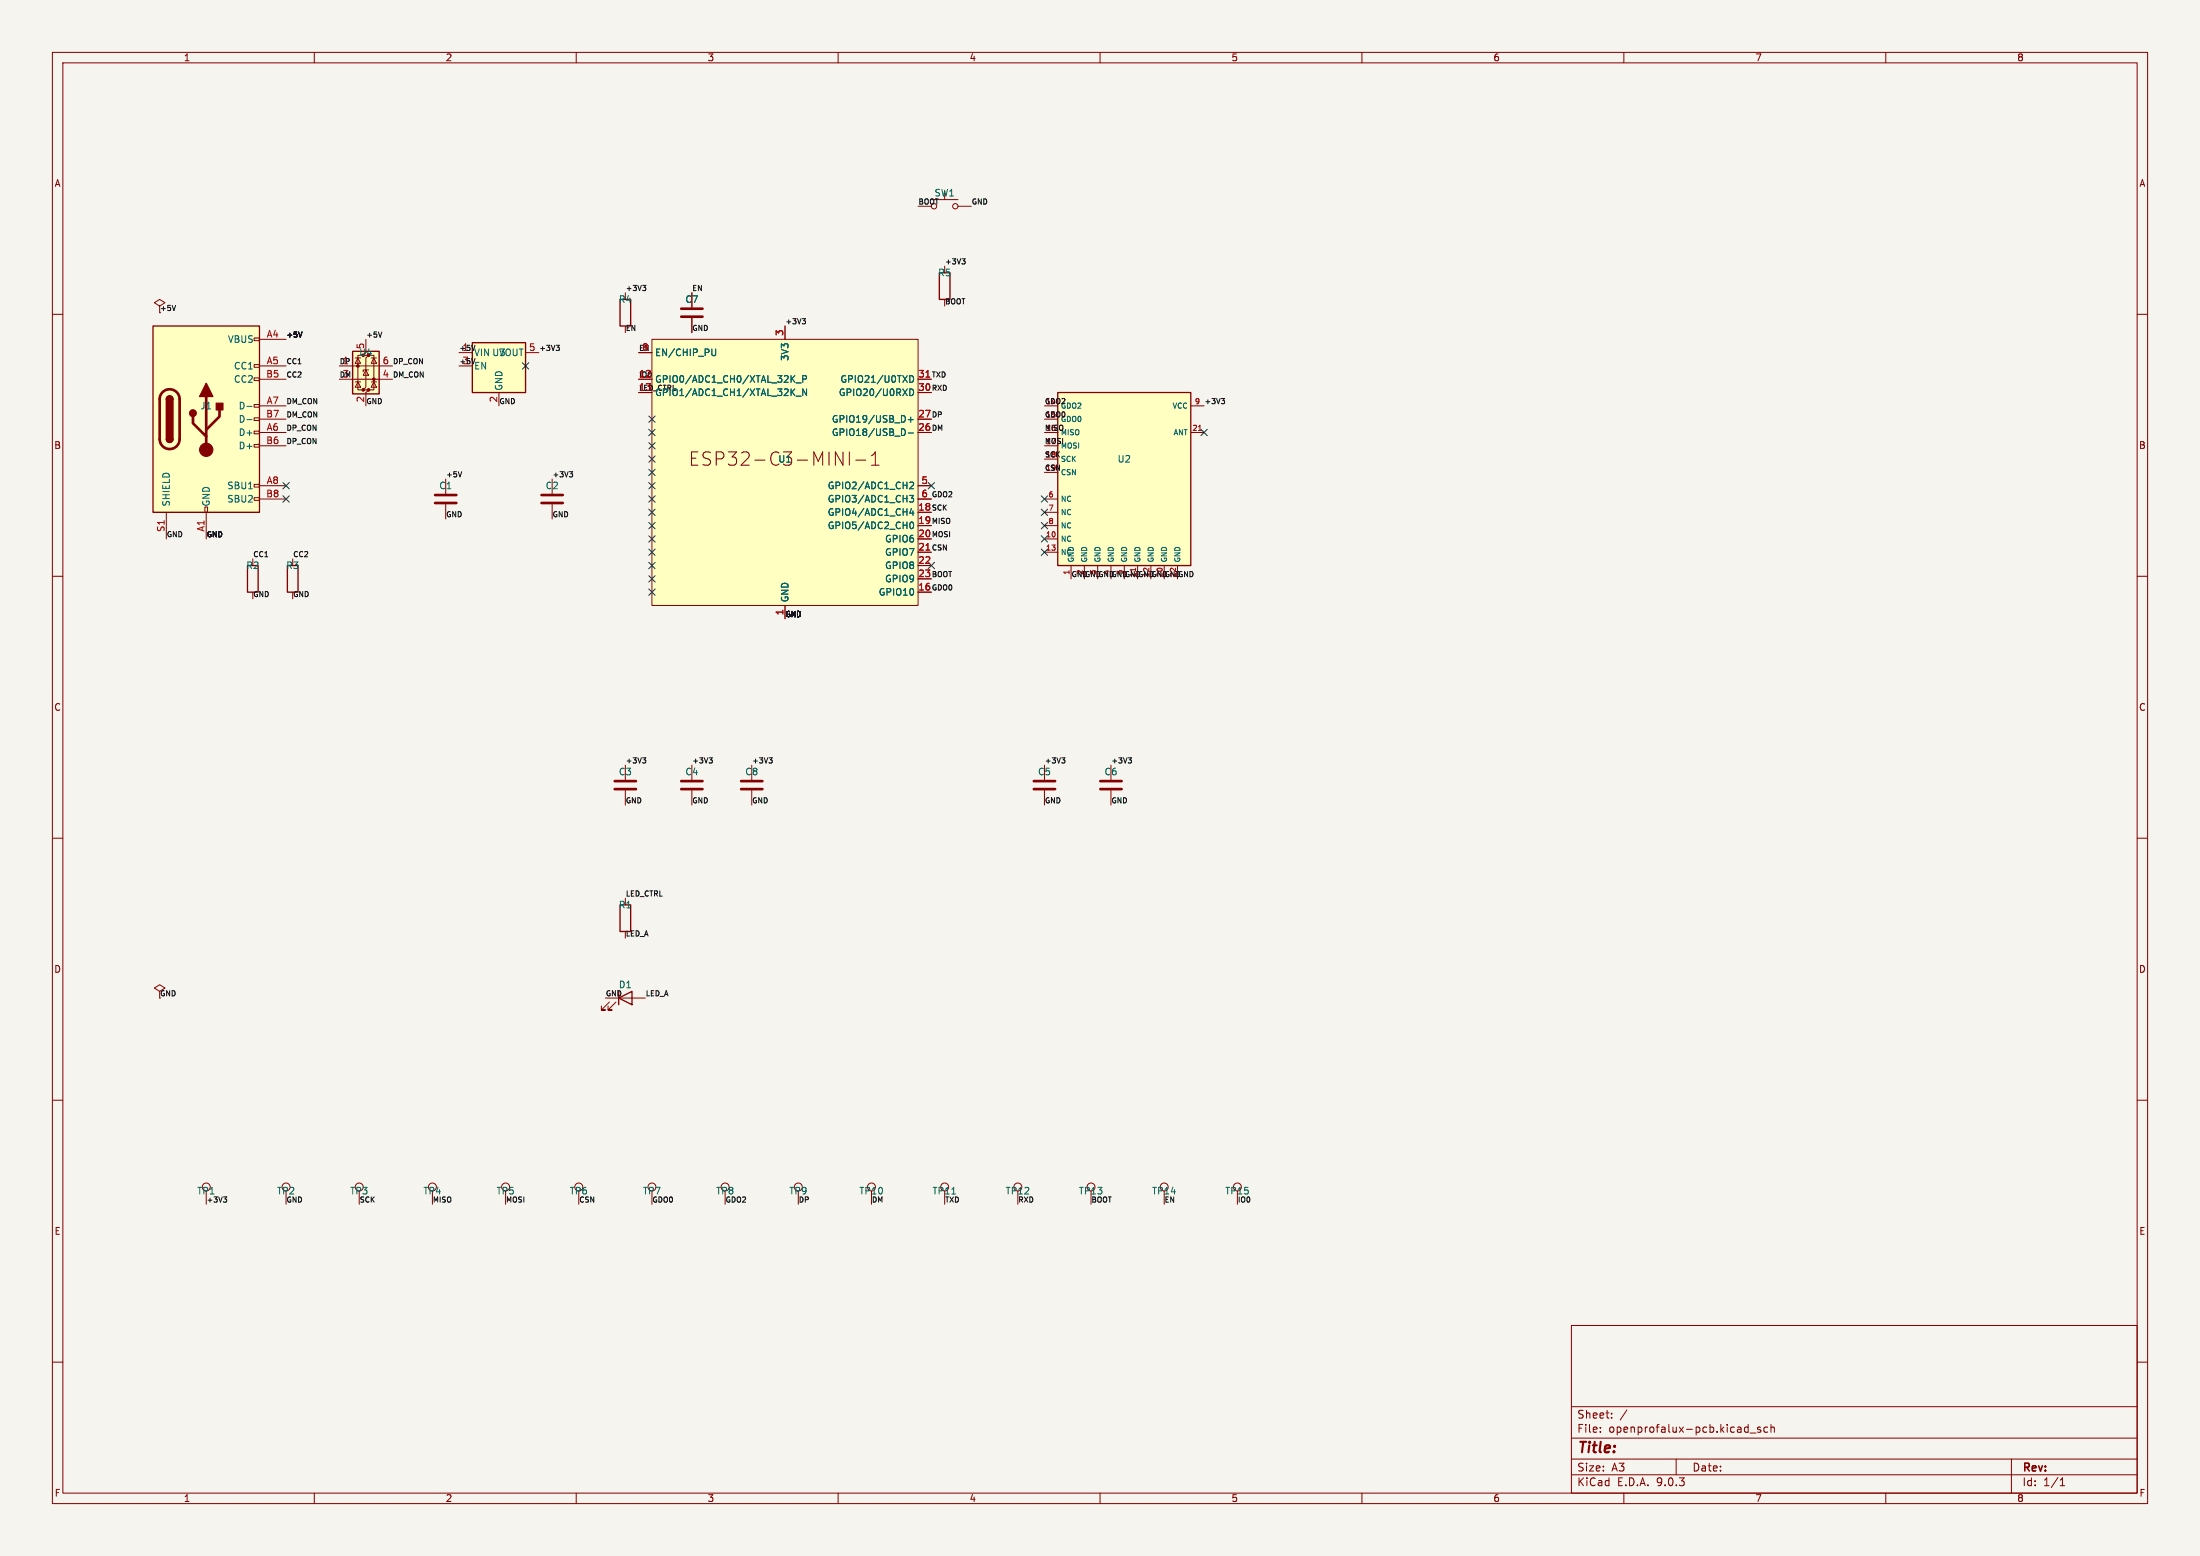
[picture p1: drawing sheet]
<svg xmlns="http://www.w3.org/2000/svg" width="420mm" height="297mm" viewBox="0 0 420 297" stroke-linecap="round" stroke-linejoin="round" font-family="sans-serif">
<path d="M0 0h420v297h-420z" fill="#f5f4ef" stroke="#f5f4ef" stroke-width=".19"/>
<g fill="none" stroke="#840000" stroke-width=".19">
<path d="M10 10h400v277h-400zM12 12h396v273h-396zM60 10v2M110 10v2M160 10v2M210 10v2M260 10v2M310 10v2M360 10v2M10 60h2M408 60h2M10 110h2"/>
<path d="M408 110h2M10 160h2M408 160h2M10 210h2M408 210h2M300 253h108v32h-108zM10 260h2M300 278.5h108M300 274.5h108M300 268.5h108M305.5 273.2v.2M305.5 272.5v.1"/>
<path d="M307.7 270.5v.2M307.7 269.8v.1M310.6 269.1l-1.3 1.9M320 278.5v3M333.6 272.4l.1 .1M333.7 271.9v1.5M333.7 273.3l-.1 .1M334.1 273.5h1.1M336.1 272.5l-.4-.1-.2 .2 .1 .2 .5 .2v.3h-.6M337.4 272.5l-.4-.1-.3 .3 .2 .6h.5M338.1 272.5l.2-.1 .4 .1v.9M338.1 271.9v1.5"/>
<path d="M384 278.5v6.5M408 260h2M60 285v2M110 285v2M160 285v2M210 285v2M260 285v2M300 281.5h108M310 285v2M360 285v2M393.3 283.6h.9M393.3 282.5l.4-.4v1.5"/>
</g>
<path d="M201.9 74.9h25.4v33.1h-25.4z" fill="#ffffc2"/>
<path d="M201.9 74.9h25.4v33.1h-25.4zM47.2 108h2.1v5h-2.1zM54.9 108h2v5h-2zM118.4 172.7h2v5.1h-2zM118.1 190.5l2.5-1.3v2.6zM118.1 189.2v2.6" fill="none" stroke="#840000" stroke-width=".25"/>
<g fill="none" stroke="#840000" stroke-width=".19">
<path d="M30.5 58.4l1-.6-1-.6-1 .6 1 .6v1.3M199.4 77.5h2.5M227.3 77.5h2.6M85.1 91.4v2.8M85.1 96.3v2.8M199.4 80h2.5M199.4 82.6h2.5M199.4 85.1h2.5M199.4 87.6h2.5M199.4 90.2h2.5M199.4 95.3h2.5M199.4 97.8h2.5"/>
<path d="M227.3 82.6h2.6M48.3 106.7v1.3M55.9 106.7v1.3M199.4 100.3h2.5M199.4 102.9h2.5M199.4 105.4h2.5M204.5 108v2.5M207 108v2.5M209.5 108v2.5M212.1 108v2.5M214.6 108v2.5M217.2 108v2.5"/>
<path d="M219.7 108v2.5M222.2 108v2.5M224.8 108v2.5M119.4 146.1v2.7M119.4 150.9v2.8M132.1 146.1v2.7M132.1 150.9v2.8M143.5 146.1v2.7M143.5 150.9v2.8M199.4 146.1v2.7M199.4 150.9v2.8M119.4 171.5v1.2"/>
<path d="M30.5 189.2l1-.6-1-.6-1 .6 1 .6v1.3M115.6 190.5h7.6M116.3 191.3l-1.5 1.5h.8h-.8v-.8M117.6 191.3l-1.5 1.5h.7h-.7v-.8M39.4 227.3v2.6M54.6 227.3v2.6M68.6 227.3v2.6M82.5 227.3v2.6M96.5 227.3v2.6"/>
<circle cx="39.4" cy="226.6" r=".76"/>
<circle cx="54.6" cy="226.6" r=".76"/>
<circle cx="68.6" cy="226.6" r=".76"/>
<circle cx="82.5" cy="226.6" r=".76"/>
<circle cx="96.5" cy="226.6" r=".76"/>
</g>
<path d="M228.8 82.2h.6M216.8 108.5v.5" fill="none" stroke="#a90000" stroke-width=".19"/>
<path d="M83.1 94.5h4M83.1 96h4M117.3 149.1h4.1M117.3 150.6h4.1M130 149.1h4.1M130 150.6h4.1M141.5 149.1h4M141.5 150.6h4M197.4 149.1h4M197.4 150.6h4" fill="none" stroke="#840000" stroke-width=".51"/>
<path d="M29.2 62.2h20.3v35.6h-20.3z" fill="#ffffc2"/>
<g fill="none" stroke="#840000" stroke-width=".19">
<path d="M48.5 64.5h1v.5h-1zM48.5 69.6h1v.5h-1zM48.5 72.1h1v.5h-1zM48.5 77.2h1v.5h-1zM48.5 79.8h1v.5h-1zM49.5 64.8h5.1M49.5 69.9h5.1M49.5 72.4h5.1M49.5 77.5h5.1M31.7 97.8v5.1M39.1 96.8h.5v1h-.5zM39.4 97.8v5.1"/>
<path d="M48.5 82.3h1v.5h-1zM48.5 84.8h1v.5h-1zM48.5 92.5h1v.5h-1zM48.5 95h1v.5h-1zM49.5 80h5.1M49.5 82.6h5.1M49.5 85.1h5.1M49.5 92.7h5.1M49.5 95.3h5.1M110.5 227.3v2.6M124.5 227.3v2.6"/>
<circle cx="110.5" cy="226.6" r=".76"/>
<circle cx="124.5" cy="226.6" r=".76"/>
</g>
<path d="M29.2 62.2h20.3v35.6h-20.3zM31.7 76.2a.64 .64 0 0 1 .7-.6 .64 .64 0 0 1 .6 .6M31.7 83.8a.64 .64 0 0 0 .7 .7 .64 .64 0 0 0 .6-.7" fill="none" stroke="#840000" stroke-width=".25"/>
<path d="M31 74.9a1.9 1.9 0 0 1 2.1-.5 1.9 1.9 0 0 1 1.2 1.8v7.6a1.91 1.91 0 0 1-1.9 1.9 1.91 1.91 0 0 1-1.9-1.9v-7.7l.2-.7zM36.8 79.5v1.3l2.6 2.5M39.4 75.7v10.2M41.9 78.2v1.3l-2.5 2.5" fill="none" stroke="#840000" stroke-width=".51"/>
<g fill="#840000" stroke="#840000" stroke-width=".25">
<path d="M31.7 76.2h1.3v7.6h-1.3z"/>
<path d="M31.9 75.8a.64 .64 0 0 1 .7-.2 .64 .64 0 0 1 .4 .6h-1.3z"/>
<path d="M31.7 83.8h1.3a.64 .64 0 0 1-.6 .7 .64 .64 0 0 1-.7-.7z"/>
<path d="M39.4 73.2l1.2 2.5h-2.5z"/>
<path d="M41.3 77h1.2v1.2h-1.2z"/>
<circle cx="36.8" cy="78.9" r=".63"/>
</g>
<circle cx="39.4" cy="85.9" r="1.27" fill="#840000" stroke="#840000" stroke-width=".19"/>
<path d="M47.1 77.6h1M47.1 80.1h1" fill="none" stroke="#006464" stroke-width=".19"/>
<path d="M124.5 64.8h50.8v50.8h-50.8z" fill="#ffffc2"/>
<g fill="none" stroke="#840000" stroke-width=".19">
<path d="M175.3 39.4h2.5M177.8 38.1h5.1M182.9 39.4h2.5M119.4 55.9v1.3M132.1 55.9v2.8M121.9 67.3h2.6M121.9 72.4h2.6M121.9 74.9h2.6M124.5 64.8h50.8v50.8h-50.8zM132.1 60.7v2.8M149.9 62.2v2.6M175.3 72.4h2.5"/>
<path d="M175.3 74.9h2.5M159.5 86.3l1.4 2.5v-2.5M162.1 86.3v2.5M163.3 87.8h2M166.4 88.8h1.4M166.4 87l.7-.7v2.5M175.3 80h2.5M175.3 82.6h2.5M175.3 92.7h2.5M175.3 95.3h2.5M175.3 97.8h2.5M149.9 115.6v2.5"/>
<path d="M175.3 100.3h2.5M175.3 102.9h2.5M175.3 105.4h2.5M175.3 108h2.5M175.3 110.5h2.5M175.3 113h2.5M138.4 227.3v2.6M152.4 227.3v2.6M166.4 227.3v2.6M180.3 227.3v2.6"/>
<circle cx="178.3" cy="39.4" r=".51"/>
<circle cx="182.4" cy="39.4" r=".51"/>
<circle cx="138.4" cy="226.6" r=".76"/>
<circle cx="152.4" cy="226.6" r=".76"/>
<circle cx="166.4" cy="226.6" r=".76"/>
<circle cx="180.3" cy="226.6" r=".76"/>
</g>
<g fill="none" stroke="#006464" stroke-width=".19">
<path d="M136.6 66.6v1.2l-.2 .1-.4-.1M152 73.1h.9M152 75.6h.9M153.2 72.4l.7-.1 .1-.2-.1-.3-.7-.1v1.3M154 74.2v1.3l-.8-1.3v1.3M173.7 71.7a.64 .64 0 0 1 .7 .6 .64 .64 0 0 1-.7 .7zM173.7 74.2a.64 .64 0 0 1 .7 .7 .64 .64 0 0 1-.7 .6zM173.9 79.6v1M172.6 81.9l.2 .5-.2 .7M173.4 80.1h.9M173.4 82.6h.9M173.6 94.6h.8l-.4 .4 .3 .2v.5l-.1 .1-.6-.1"/>
<path d="M173.7 92.1l.5-.1 .2 .4-.8 .9h.8M173.8 99.8l.2-.2a.68 .68 0 0 1 .4 .7 .68 .68 0 0 1-.4 .6l-.3-.5zM174 97l-.3 .9h.8M174.3 97.5v.9M181.7 227.9h.7"/>
</g>
<path d="M176.8 72h.7M176.8 105h.7" fill="none" stroke="#a90000" stroke-width=".19"/>
<path d="M118.4 57.2h2v5h-2z" fill="none" stroke="#840000" stroke-width=".25"/>
<path d="M130 58.9h4.1M130 60.5h4.1" fill="none" stroke="#840000" stroke-width=".51"/>
<path d="M90.2 65.4h10.1v9.5h-10.1z" fill="#ffffc2"/>
<path d="M179.3 52.1h2.1v5.1h-2.1zM90.2 65.4h10.1v9.5h-10.1z" fill="none" stroke="#840000" stroke-width=".25"/>
<g fill="none" stroke="#840000" stroke-width=".19">
<path d="M180.3 50.8v1.3M87.6 67.3h2.6M87.6 69.9h2.6M95.2 74.9v2.6M100.3 67.3h2.6M212.1 146.1v2.7M212.1 150.9v2.8M194.3 227.3v2.6M208.3 227.3v2.6M222.2 227.3v2.6M236.2 227.3v2.6"/>
<circle cx="194.3" cy="226.6" r=".76"/>
<circle cx="208.3" cy="226.6" r=".76"/>
<circle cx="222.2" cy="226.6" r=".76"/>
<circle cx="236.2" cy="226.6" r=".76"/>
</g>
<path d="M210.1 149.1h4M210.1 150.6h4" fill="none" stroke="#840000" stroke-width=".51"/>
<path d="M67.3 67.1h5.1v8.1h-5.1z" fill="#ffffc2"/>
<g fill="#840000" stroke="#840000" stroke-width=".19">
<circle cx="68.3" cy="69.8" r=".25"/>
<circle cx="69.3" cy="74.4" r=".25"/>
<circle cx="70.4" cy="74.4" r=".25"/>
<circle cx="71.4" cy="72.4" r=".25"/>
</g>
<g fill="none" stroke="#840000" stroke-width=".19">
<path d="M132.1 55.9v2.8M64.8 69.9h10.1M64.8 72.4h10.1M67.8 72.9h1M67.8 68.3h1M68.3 68.3l.5 1h-1zM68.3 72.9l.5 1h-1zM69.3 67.8h-1v6.6h1M69.8 64.8v2.5l-.5 .5h1.1l-.6 .5v5.6l-.5 .5h1.1l-.6 .5v2.6M69.8 70.6l.6 1h-1.1zM70.4 70.6h-1.1v.4M70.4 67.8h1v6.6h-1"/>
<path d="M70.9 72.9h1M70.9 68.3h1M71.4 68.3l.5 1h-1zM71.4 72.9l.5 1h-1zM121.9 72.4h2.6M121.9 67.3h2.6M121.9 74.9h2.6M132.1 60.7v2.8M149.9 62.2v2.6M175.3 72.4h2.5M175.3 74.9h2.5M105.4 91.4v2.8"/>
<path d="M105.4 96.3v2.8M175.3 80h2.5M175.3 82.6h2.5M175.3 92.7h2.5M175.3 95.3h2.5M175.3 97.8h2.5M149.9 115.6v2.5M175.3 100.3h2.5M175.3 102.9h2.5M175.3 105.4h2.5M175.3 108h2.5M175.3 110.5h2.5"/>
<path d="M175.3 113h2.5"/>
</g>
<path d="M67.3 67.1h5.1v8.1h-5.1z" fill="none" stroke="#840000" stroke-width=".25"/>
<path d="M103.4 94.5h4M103.4 96h4" fill="none" stroke="#840000" stroke-width=".51"/>
<g fill="none" stroke="#0f0f0f" stroke-width=".19">
<path d="M33.5 58.3l-.3 1M122.7 54.5h.6l-.3 .4M123.1 54.9l.2 .1v.3l-.2 .2M183.6 49.4h.6l-.3 .4M184.1 49.8l.1 .2v.2l-.1 .2M57.7 63.4l-.4 1M72.9 63.4l-.3 1M90 68.4l.3 1 .4-1M90.7 65.9l-.4 1M106.2 65.9h.6l-.4 .4M106.6 66.3l.2 .2v.2l-.2 .2M153.2 60.8h.6l-.4 .4"/>
<path d="M153.6 61.2l.2 .2v.2l-.2 .2M233.2 76.1h.6l-.4 .3M233.6 76.4l.2 .2v.3l-.2 .2M88.1 90l-.3 1M108.7 90h.6l-.3 .4M109.1 90.4l.2 .2v.2l-.2 .2M122.7 144.6h.6l-.3 .4M123.1 145l.2 .2v.3l-.2 .1M135.4 144.6h.6l-.3 .4M135.8 145l.2 .2v.3l-.2 .1M146.8 144.6h.6l-.3 .4M147.2 145l.2 .2v.3l-.2 .1"/>
<path d="M202.7 144.6h.6l-.3 .4M203.1 145l.2 .2v.3l-.2 .1M215.4 144.6h.6l-.3 .4M215.8 145l.2 .2v.3l-.2 .1M42.7 228.5h.6l-.4 .3M43.1 228.8l.2 .2v.3l-.2 .2"/>
</g>
<g fill="none" stroke="#000084" stroke-width=".19">
<path d="M99.7 69.2l1.2 1.3M100.9 69.2l-1.2 1.3M123.9 79.4l1.2 1.2M125.1 79.4l-1.2 1.2M54 92.1l1.2 1.2M54 94.6l1.2 1.3M55.2 92.1l-1.2 1.2M55.2 94.6l-1.2 1.3M123.9 81.9l1.2 1.3M123.9 84.5l1.2 1.2M123.9 94.6l1.2 1.3M123.9 89.6l1.2 1.2"/>
<path d="M123.9 92.1l1.2 1.2M123.9 97.2l1.2 1.2M123.9 99.7l1.2 1.2M123.9 87l1.2 1.2M125.1 81.9l-1.2 1.3M125.1 84.5l-1.2 1.2M125.1 94.6l-1.2 1.3M125.1 89.6l-1.2 1.2M125.1 92.1l-1.2 1.2M125.1 97.2l-1.2 1.2M125.1 99.7l-1.2 1.2M125.1 87l-1.2 1.2"/>
<path d="M177.2 92.1l1.2 1.2M178.4 92.1l-1.2 1.2M198.8 99.7l1.2 1.2M198.8 97.2l1.2 1.2M198.8 94.6l1.2 1.3M200 99.7l-1.2 1.2M200 97.2l-1.2 1.2M200 94.6l-1.2 1.3M229.3 81.9l1.2 1.3M230.5 81.9l-1.2 1.3M123.9 102.3l1.2 1.2M123.9 104.8l1.2 1.2"/>
<path d="M123.9 107.3l1.2 1.3M123.9 109.9l1.2 1.2M123.9 112.4l1.2 1.2M125.1 102.3l-1.2 1.2M125.1 104.8l-1.2 1.2M125.1 107.3l-1.2 1.3M125.1 109.9l-1.2 1.2M125.1 112.4l-1.2 1.2M177.2 107.3l1.2 1.3M178.4 107.3l-1.2 1.3M198.8 102.3l1.2 1.2M198.8 104.8l1.2 1.2"/>
<path d="M200 102.3l-1.2 1.2M200 104.8l-1.2 1.2"/>
</g>
<g fill="none" stroke="#006464" stroke-width=".19">
<path d="M136.6 66.6v1.2l-.2 .1-.4-.1M152 73.1h.9M152 75.6h.9M153.2 72.4l.7-.1 .1-.2-.1-.3-.7-.1v1.3M154 74.2v1.3l-.8-1.3v1.3M173.7 71.7a.64 .64 0 0 1 .7 .6 .64 .64 0 0 1-.7 .7zM173.7 74.2a.64 .64 0 0 1 .7 .7 .64 .64 0 0 1-.7 .6zM173.9 79.6v1M172.6 81.9l.2 .5-.2 .7M173.4 80.1h.9M173.4 82.6h.9M173.6 94.6h.8l-.4 .4 .3 .2v.5l-.1 .1-.6-.1"/>
<path d="M173.7 92.1l.5-.1 .2 .4-.8 .9h.8M173.8 99.8l.2-.2a.68 .68 0 0 1 .4 .7 .68 .68 0 0 1-.4 .6l-.3-.5zM174 97l-.3 .9h.8M174.3 97.5v.9"/>
</g>
<path d="M176.8 72h.7M176.8 105h.7" fill="none" stroke="#a90000" stroke-width=".19"/>
<text font-size="3.5" fill="#840000" x="131.4" y="89.1">ESP32-C3-MINI-1</text>
<text font-size="2.8" fill="#840000" x="301" y="277.9">Title:</text>
<g font-size="2.1" fill="#840000">
<text x="301" y="273.7">File:</text>
<text x="301" y="271">Sheet:</text>
<text x="307.1" y="273.7">openprofalux-pcb.kicad_sch</text>
<text x="301" y="281.1">Size:</text>
<text x="307.6" y="281.1">A3</text>
<text x="323" y="281.1">Date:</text>
<text x="386" y="281.3">Rev:</text>
<text x="301" y="283.9">KiCad</text>
<text x="308.7" y="283.9">E.D.A.</text>
<text x="316.3" y="283.9">9.0.3</text>
<text x="386" y="283.9">Id:</text>
<text x="390.1" y="283.9">1/1</text>
</g>
<g font-size="1.8" fill="#840000">
<text x="35" y="11.9">1</text>
<text x="85" y="11.9">2</text>
<text x="135" y="11.9">3</text>
<text x="185" y="11.9">4</text>
<text x="235" y="11.9">5</text>
<text x="285" y="11.9">6</text>
<text x="335" y="11.9">7</text>
<text x="385" y="11.9">8</text>
<text x="10.3" y="35.9">A</text>
<text x="408.3" y="35.9">A</text>
<text x="10.3" y="85.9">B</text>
<text x="408.2" y="85.9">B</text>
<text x="10.3" y="135.9">C</text>
<text x="408.2" y="135.9">C</text>
<text x="10.3" y="185.9">D</text>
<text x="408.2" y="185.9">D</text>
<text x="10.3" y="235.9">E</text>
<text x="408.3" y="235.9">E</text>
<text x="10.3" y="285.9">F</text>
<text x="35" y="286.9">1</text>
<text x="85" y="286.9">2</text>
<text x="135" y="286.9">3</text>
<text x="185" y="286.9">4</text>
<text x="235" y="286.9">5</text>
<text x="285" y="286.9">6</text>
<text x="335" y="286.9">7</text>
<text x="385" y="286.9">8</text>
<text x="408.3" y="285.9">F</text>
</g>
<g font-size="1.8" fill="#006464">
<text x="178.3" y="37.7">SW1</text>
<text x="179" y="52.9">R5</text>
<text x="118" y="58">R4</text>
<text x="130.7" y="58">C7</text>
<text x="43.4" y="65.6">VBUS</text>
<text x="44.6" y="70.7">CC1</text>
<text x="68.5" y="68.2">U4</text>
<text x="90.4" y="68.2">VIN U3</text>
<text x="90.4" y="70.7">EN</text>
<text x="95.2" y="68.2">VOUT</text>
<text x="125" y="68.2">EN/CHIP_PU</text>
<text x="150.7" y="69" transform="rotate(-90 150.7 69)">3V3</text>
<text x="44.6" y="73.3">CC2</text>
<text x="96.1" y="74.7" transform="rotate(-90 96.1 74.7)">GND</text>
<text x="125" y="73.3">GPIO0/ADC1_CH0/XTAL_32K_P</text>
<text x="125" y="75.8">GPIO1/ADC1_CH1/XTAL_32K_N</text>
<text x="160" y="75.8">GPIO20/U0RXD</text>
<text x="160.3" y="73.3">GPIO21/U0TXD</text>
<text x="38.2" y="78.3">J1</text>
<text x="45.5" y="78.3">D-</text>
<text x="45.5" y="80.9">D-</text>
<text x="45.5" y="83.4">D+</text>
<text x="158.7" y="80.9">GPIO19/USB_D+</text>
<text x="158.7" y="83.4">GPIO18/USB_D-</text>
<text x="45.5" y="86">D+</text>
<text x="148.5" y="88.5">U1</text>
<text x="213.3" y="88.5">U2</text>
<text x="43.3" y="93.6">SBU1</text>
<text x="83.7" y="93.6">C1</text>
<text x="104.1" y="93.6">C2</text>
<text x="157.9" y="93.6">GPIO2/ADC1_CH2</text>
<text x="32.6" y="96.8" transform="rotate(-90 32.6 96.8)">SHIELD</text>
<text x="40.2" y="96.8" transform="rotate(-90 40.2 96.8)">GND</text>
<text x="43.3" y="96.1">SBU2</text>
<text x="157.9" y="96.1">GPIO3/ADC1_CH3</text>
<text x="157.9" y="98.7">GPIO4/ADC1_CH4</text>
<text x="157.9" y="101.2">GPIO5/ADC2_CH0</text>
<text x="168.9" y="103.7">GPIO6</text>
<text x="168.9" y="106.3">GPIO7</text>
<text x="46.9" y="108.8">R2</text>
<text x="54.5" y="108.8">R3</text>
<text x="167.7" y="113.9">GPIO10</text>
<text x="168.9" y="108.8">GPIO8</text>
<text x="168.9" y="111.4">GPIO9</text>
<text x="150.7" y="115.1" transform="rotate(-90 150.7 115.1)">GND</text>
<text x="118" y="148.2">C3</text>
<text x="130.7" y="148.2">C4</text>
<text x="142.2" y="148.2">C8</text>
<text x="198" y="148.2">C5</text>
<text x="210.7" y="148.2">C6</text>
<text x="118" y="173.6">R1</text>
<text x="37.5" y="228.2">TP1</text>
<text x="52.8" y="228.2">TP2</text>
<text x="66.8" y="228.2">TP3</text>
<text x="80.7" y="228.2">TP4</text>
<text x="94.7" y="228.2">TP5</text>
<text x="108.7" y="228.2">TP6</text>
<text x="136.6" y="228.2">TP8</text>
<text x="150.6" y="228.2">TP9</text>
<text x="163.9" y="228.2">TP10</text>
<text x="177.9" y="228.2">TP11</text>
<text x="191.9" y="228.2">TP12</text>
<text x="205.9" y="228.2">TP13</text>
<text x="219.8" y="228.2">TP14</text>
<text x="233.8" y="228.2">TP15</text>
</g>
<g font-size="1.8" fill="#a90000">
<text x="50.8" y="64.5">A4</text>
<text x="149.6" y="64.2" transform="rotate(-90 149.6 64.2)">3</text>
<text x="50.8" y="69.6">A5</text>
<text x="69.6" y="66.7" transform="rotate(-90 69.6 66.7)">5</text>
<text x="73" y="69.6">6</text>
<text x="100.9" y="67.1">5</text>
<text x="122.5" y="67.1">8</text>
<text x="50.7" y="72.1">B5</text>
<text x="50.8" y="77.2">A7</text>
<text x="73" y="72.1">4</text>
<text x="121.9" y="72.1">12</text>
<text x="121.9" y="74.7">13</text>
<text x="175.2" y="72.1">31</text>
<text x="175.2" y="74.7">30</text>
<text x="50.7" y="79.8">B7</text>
<text x="50.8" y="82.3">A6</text>
<text x="175.2" y="79.8">27</text>
<text x="175.2" y="82.3">26</text>
<text x="50.7" y="84.8">B6</text>
<text x="50.7" y="95">B8</text>
<text x="50.8" y="92.5">A8</text>
<text x="175.8" y="92.5">5</text>
<text x="175.8" y="95">6</text>
<text x="175.2" y="97.5">18</text>
<text x="175.2" y="100.1">19</text>
<text x="175.2" y="102.6">20</text>
<text x="175.2" y="105.2">21</text>
<text x="175.2" y="107.7">22</text>
<text x="175.2" y="110.2">23</text>
<text x="175.2" y="112.8">16</text>
<text x="149.6" y="117.5" transform="rotate(-90 149.6 117.5)">1</text>
</g>
<g font-size="1.8" fill="#0f0f0f">
<text x="65.3" y="69.6">1</text>
<text x="88.2" y="67.1">1</text>
<text x="88.2" y="69.6">3</text>
<text x="65.3" y="72.1">3</text>
<text x="69.6" y="76.9" transform="rotate(-90 69.6 76.9)">2</text>
<text x="95" y="76.9" transform="rotate(-90 95 76.9)">2</text>
<text x="31.5" y="101.6" transform="rotate(-90 31.5 101.6)">S1</text>
<text x="39.1" y="101.6" transform="rotate(-90 39.1 101.6)">A1</text>
<text x="118" y="188.8">D1</text>
<text x="122.6" y="228.2">TP7</text>
</g>
<g font-size="1.4" fill="#0f0f0f">
<text x="175.3" y="39.1">BOOT</text>
<text x="185.4" y="39.1">GND</text>
<text x="180.3" y="50.5">+3V3</text>
<text x="30.5" y="59.4">+5V</text>
<text x="119.4" y="55.6">+3V3</text>
<text x="132.1" y="55.6">EN</text>
<text x="180.3" y="58.1">BOOT</text>
<text x="54.6" y="64.5">+5V</text>
<text x="69.8" y="64.5">+5V</text>
<text x="119.4" y="63.2">EN</text>
<text x="132.1" y="63.2">GND</text>
<text x="149.9" y="62">+3V3</text>
<text x="54.6" y="69.6">CC1</text>
<text x="64.8" y="69.6">DP</text>
<text x="74.9" y="69.6">DP_CON</text>
<text x="87.6" y="67">+5V</text>
<text x="102.9" y="67">+3V3</text>
<text x="54.6" y="72.1">CC2</text>
<text x="54.6" y="77.2">DM_CON</text>
<text x="69.8" y="77.2">GND</text>
<text x="74.9" y="72.1">DM_CON</text>
<text x="95.2" y="77.2">GND</text>
<text x="177.8" y="74.7">RXD</text>
<text x="177.8" y="72.1">TXD</text>
<text x="199.4" y="77.2">GDO2</text>
<text x="199.6" y="77.2">14</text>
<text x="229.9" y="77.2">+3V3</text>
<text x="54.6" y="79.7">DM_CON</text>
<text x="54.6" y="82.3">DP_CON</text>
<text x="177.8" y="79.7">DP</text>
<text x="199.4" y="79.7">GDO0</text>
<text x="199.4" y="82.3">MISO</text>
<text x="199.6" y="79.8">15</text>
<text x="199.6" y="82.3">16</text>
<text x="202.4" y="78.2">GDO2</text>
<text x="202.4" y="80.7">GDO0</text>
<text x="202.4" y="83.3">MISO</text>
<text x="54.6" y="84.8">DP_CON</text>
<text x="199.4" y="89.9">CSN</text>
<text x="199.4" y="87.4">SCK</text>
<text x="199.4" y="84.8">MOSI</text>
<text x="199.6" y="84.8">17</text>
<text x="199.6" y="87.4">18</text>
<text x="199.6" y="89.9">19</text>
<text x="202.4" y="85.8">MOSI</text>
<text x="85.1" y="91.2">+5V</text>
<text x="105.4" y="91.2">+3V3</text>
<text x="177.8" y="95">GDO2</text>
<text x="85.1" y="98.8">GND</text>
<text x="105.4" y="98.8">GND</text>
<text x="177.8" y="100.1">MISO</text>
<text x="177.8" y="97.5">SCK</text>
<text x="31.7" y="102.6">GND</text>
<text x="39.4" y="102.6">GND</text>
<text x="48.3" y="106.4">CC1</text>
<text x="55.9" y="106.4">CC2</text>
<text x="177.8" y="105.1">CSN</text>
<text x="177.8" y="102.6">MOSI</text>
<text x="177.8" y="110.2">BOOT</text>
<text x="177.8" y="112.8">GDO0</text>
<text x="204.5" y="110.2">GND</text>
<text x="206.8" y="109.8" transform="rotate(-90 206.8 109.8)">2</text>
<text x="207" y="110.2">GNDGNDGND</text>
<text x="209.3" y="109.8" transform="rotate(-90 209.3 109.8)">3</text>
<text x="211.8" y="109.8" transform="rotate(-90 211.8 109.8)">4</text>
<text x="214.4" y="109.8" transform="rotate(-90 214.4 109.8)">5</text>
<text x="214.6" y="110.2">GND</text>
<text x="216.9" y="110.3" transform="rotate(-90 216.9 110.3)">11</text>
<text x="217.2" y="110.2">GND</text>
<text x="219.5" y="110.3" transform="rotate(-90 219.5 110.3)">12</text>
<text x="219.7" y="110.2">GNDGNDGND</text>
<text x="222" y="110.3" transform="rotate(-90 222 110.3)">20</text>
<text x="224.5" y="110.3" transform="rotate(-90 224.5 110.3)">22</text>
<text x="48.3" y="114">GND</text>
<text x="55.9" y="114">GND</text>
<text x="149.9" y="117.8">GND</text>
<text x="119.4" y="145.8">+3V3</text>
<text x="132.1" y="145.8">+3V3</text>
<text x="143.5" y="145.8">+3V3</text>
<text x="199.4" y="145.8">+3V3</text>
<text x="212.1" y="145.8">+3V3</text>
<text x="119.4" y="153.4">GND</text>
<text x="132.1" y="153.4">GND</text>
<text x="143.5" y="153.4">GND</text>
<text x="199.4" y="153.4">GND</text>
<text x="212.1" y="153.4">GND</text>
<text x="119.4" y="171.2">LED_CTRL</text>
<text x="119.4" y="178.8">LED_A</text>
<text x="30.5" y="190.2">GND</text>
<text x="115.6" y="190.2">GND</text>
<text x="123.2" y="190.2">LED_A</text>
<text x="39.4" y="229.6">+3V3</text>
<text x="54.6" y="229.6">GND</text>
<text x="68.6" y="229.6">SCK</text>
<text x="82.5" y="229.6">MISO</text>
<text x="96.5" y="229.6">MOSI</text>
<text x="110.5" y="229.6">CSN</text>
<text x="124.5" y="229.6">GDO0</text>
<text x="138.4" y="229.6">GDO2</text>
<text x="152.4" y="229.6">DP</text>
<text x="166.4" y="229.6">DM</text>
<text x="180.3" y="229.6">TXD</text>
<text x="194.3" y="229.6">RXD</text>
<text x="208.3" y="229.6">BOOT</text>
<text x="222.2" y="229.6">EN</text>
<text x="236.2" y="229.6">IO0</text>
</g>
<g font-size="1.4" fill="#006464">
<text x="121.9" y="74.7">LED_CTRL</text>
<text x="223.7" y="78.2">VCC</text>
<text x="223.9" y="83.3">ANT</text>
<text x="202.4" y="88.4">SCK</text>
<text x="202.4" y="90.9">CSN</text>
<text x="202.4" y="96">NC</text>
<text x="202.4" y="98.5">NC</text>
<text x="202.4" y="101.1">NC</text>
<text x="202.4" y="103.6">NC</text>
<text x="202.4" y="106.1">NC</text>
<text x="205.2" y="107.4" transform="rotate(-90 205.2 107.4)">GND</text>
<text x="207.7" y="107.4" transform="rotate(-90 207.7 107.4)">GND</text>
<text x="210.3" y="107.4" transform="rotate(-90 210.3 107.4)">GND</text>
<text x="212.8" y="107.4" transform="rotate(-90 212.8 107.4)">GND</text>
<text x="215.4" y="107.4" transform="rotate(-90 215.4 107.4)">GND</text>
<text x="217.9" y="107.4" transform="rotate(-90 217.9 107.4)">GND</text>
<text x="220.4" y="107.4" transform="rotate(-90 220.4 107.4)">GND</text>
<text x="223" y="107.4" transform="rotate(-90 223 107.4)">GND</text>
<text x="225.5" y="107.4" transform="rotate(-90 225.5 107.4)">GND</text>
</g>
<g font-size="1.4" fill="#a90000">
<text x="228" y="77.2">9</text>
<text x="177.8" y="82.3">DM</text>
<text x="227.5" y="82.3">21</text>
<text x="200.1" y="95">6</text>
<text x="200.1" y="97.5">7</text>
<text x="200.1" y="100.1">8</text>
<text x="199.6" y="102.6">10</text>
<text x="199.6" y="105.2">13</text>
<text x="204.2" y="109.8" transform="rotate(-90 204.2 109.8)">1</text>
</g>
</svg>
